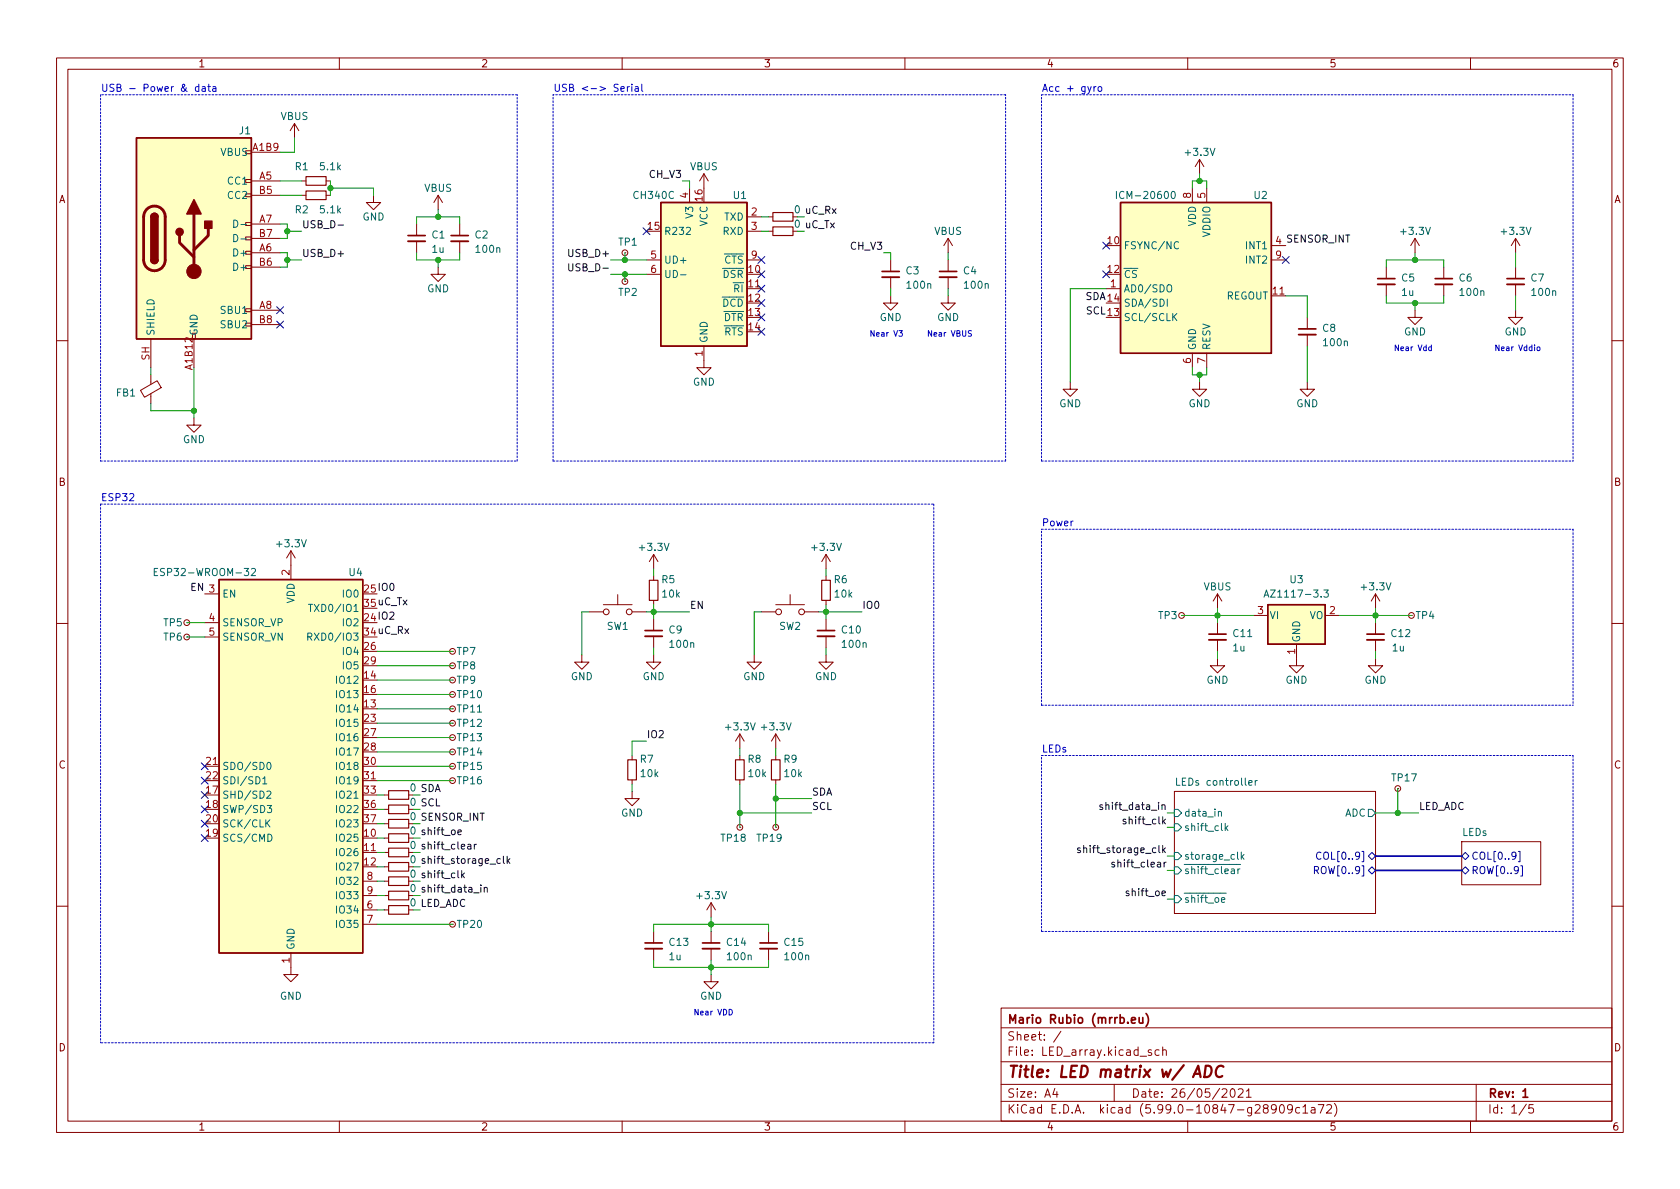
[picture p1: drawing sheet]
<svg xmlns="http://www.w3.org/2000/svg" width="297mm" height="210mm" viewBox="0 0 297 210" stroke-linecap="round" stroke-linejoin="round" font-family="sans-serif">
<g fill="none" stroke="#840000" stroke-width=".18">
<path d="M10 10.2h277v190.1h-277zM12 12.2h273v186.1h-273zM60 10.2v2M110 10.2v2M160 10.2v2M210 10.2v2M260 10.2v2M43.4 31.7h1v.6h-1zM43.4 26.7h1v.5h-1zM44.4 26.9h5.1M44.4 32h5.1M44.4 39.6h5.1"/>
<path d="M44.4 34.5h5.1M52.1 21.8l-.8 1.3M52.1 21.8v2.6M52.1 21.8l.7 1.3M53.3 32h.8M53.3 34.5h.8M57.7 32h.7M57.7 34.5h.7M66 34.5v1.3h1.3l-1.3 1.3-1.2-1.3h1.2M73.7 39.6v2.1M77.5 34.5l-.8 1.3M77.5 34.5v2.6"/>
<path d="M77.5 34.5l.7 1.3M81.3 39.6v2.1M121.9 33.3v2.5M124.5 30.7l-.8 1.3M124.5 30.7v2.6M124.5 30.7l.7 1.3M132.1 38.3h2.5M135.9 38.3h.8M210.8 33.3v2.5M212.1 28.2l-.8 1.3M212.1 28.2v2.5M212.1 28.2l.8 1.3"/>
<path d="M213.4 33.3v2.5M26.7 59.9v5.1M34.3 59.9v5.1M43.4 57.1h1v.6h-1zM43.4 54.6h1v.5h-1zM44.4 44.7h5.1M44.4 54.9h5.1M44.4 47.2h5.1M44.4 42.2h5.1M44.4 57.4h5.1M73.7 42.7v2M77.5 47.2v1.3h1.2l-1.2 1.3-1.3-1.3h1.3"/>
<path d="M81.3 42.7v2M110.5 44.7h.1M110.5 49.8h.1M114.3 46h2.5M114.3 48.5h2.5M132.1 51h2.5M132.1 46h2.5M132.1 40.9h2.5M135.9 40.9h.8M157.5 52.3v1.3h1.2l-1.2 1.3-1.3-1.3h1.3M157.5 46v2M157.5 49v2"/>
<path d="M167.6 52.3v1.3h1.3l-1.3 1.3-1.2-1.3h1.2M167.6 42.2v2.5M167.6 46v2M167.6 49v2M167.6 42.2l-.7 1.2M167.6 42.2l.8 1.2M195.6 51h2.5M224.8 52.3h2.5M224.8 43.4h2.5M224.8 46h2.5M231.1 56.1v2.1M231.1 59.2v2"/>
<path d="M245.1 47.2v2.1M245.1 50.3v2M250.2 54.9v1.2h1.3l-1.3 1.3-1.3-1.3h1.3M250.2 42.2l-.8 1.2M250.2 42.2v2.5M250.2 42.2l.8 1.2M255.3 47.2v2.1M255.3 50.3v2M268 54.9v1.2h1.2l-1.2 1.3-1.3-1.3h1.3M268 42.2v2.5M268 47.2v2.1M268 50.3v2"/>
<path d="M268 42.2l-.8 1.2M268 42.2l.7 1.2M10 60.2h2M24.8 69l3-1.7 .7 1.2-2.9 1.8zM26.7 66.3v1.6M26.7 69.6v1.8M34.3 73.9v1.3h1.3l-1.3 1.2-1.3-1.2h1.3M124.5 61.2v3.8h1.2l-1.2 1.3-1.3-1.3h1.3M189.2 67.6v1.2h1.3l-1.3 1.3-1.2-1.3h1.2M210.8 62.5v2.5M212.1 67.6v1.2h1.3l-1.3 1.3-1.3-1.3h1.3M213.4 62.5v2.5"/>
<path d="M231.1 67.6v1.2h1.3l-1.3 1.3-1.2-1.3h1.2M285 60.2h2M51.4 97.4v5.1M51.4 97.4l-.7 1.3M51.4 97.4l.8 1.3M115.6 98v2.6M115.6 98l-.8 1.3M115.6 98l.7 1.3M146 98v2.6M146 98l-.7 1.3M146 98l.8 1.3M10 110.2h2"/>
<path d="M33 110.1h.1M33 112.6h.1M36.2 105h2.5M36.2 110.1h2.5M36.2 112.6h2.5M80 115.2h.1M80 117.7h.1M102.9 115.8v1.3h1.2l-1.2 1.3-1.3-1.3h1.3M104.1 108.2h2.6M106.7 106.9h5.1M109.2 105.2v1.7M111.8 108.2h2.5"/>
<path d="M115.6 115.8v1.3h1.2l-1.2 1.3-1.3-1.3h1.3M115.6 101.8v.8M115.6 106.2v.7M115.6 109.5v2M115.6 112.5v2M133.3 115.8v1.3h1.3l-1.3 1.3-1.2-1.3h1.2M134.6 108.2h2.6M137.2 106.9h5M139.7 105.2v1.7M142.2 108.2h2.6M146 115.8v1.3h1.3l-1.3 1.3-1.2-1.3h1.2M146 101.8v.8"/>
<path d="M146 106.2v.7M146 109.5v2M146 112.5v2M208.9 108.8h.1M215.3 116.5v1.2h1.2l-1.2 1.3-1.3-1.3h1.3M215.3 105v2.6M215.3 110.1v2M215.3 113.2v2M215.3 105l-.8 1.3M215.3 105l.7 1.3M221.6 108.8h2.6M229.2 113.9v3.8h1.3l-1.3 1.3-1.2-1.3h1.2"/>
<path d="M234.3 108.8h2.6M243.2 116.5v1.2h1.3l-1.3 1.3-1.3-1.3h1.3M243.2 105v2.6M243.2 110.1v2M243.2 113.2v2M243.2 105l-.8 1.3M243.2 105l.8 1.3M249.6 108.8h.1M285 110.2h2M36.2 135.5h2.5M64.1 138h2.6M80 133h.1"/>
<path d="M80 120.3h.1M80 125.3h.1M80 122.8h.1M80 138h.1M80 127.9h.1M80 130.4h.1M80 135.5h.1M111.8 139.9v1.3h1.2l-1.2 1.3-1.3-1.3h1.3M111.8 133.6v.8M111.8 137.9v.8M130.8 129.8v2.5M130.8 133.6v.8"/>
<path d="M130.8 137.9v.8M130.8 129.8l-.8 1.3M130.8 129.8l.8 1.3M137.2 129.8l-.8 1.3M137.2 129.8v2.5M137.2 133.6v.8M137.2 137.9v.8M137.2 129.8l.7 1.3M207.6 139.9h35.6v21.6h-35.6zM247.1 139.4h.1M64.1 150.7h2.6M64.1 155.8h2.6"/>
<path d="M64.1 158.4h2.6M67.9 150.7h.8M67.9 155.8h.8M67.9 158.4h.8M67.9 153.3h.8M67.9 140.6h.8M67.9 148.2h.8M67.9 145.7h.8M67.9 143.1h.8M125.7 159.6v2.6M125.7 159.6l-.7 1.3M125.7 159.6l.8 1.3"/>
<path d="M130.8 146.3h.1M137.2 146.3h.1M258.4 148.8h14v7.7h-14zM10 160.2h2M51.4 168.5v3.8h1.3l-1.3 1.3-1.2-1.3h1.2M64.1 160.9h2.6M64.1 163.4h2.6M67.9 160.9h.8M80 163.4h.1M115.6 164.7v2M115.6 167.8v2M125.7 172.3v1.3h1.3l-1.3 1.3-1.2-1.3h1.2"/>
<path d="M125.7 164.7v2M125.7 167.8v2M135.9 164.7v2M135.9 167.8v2M177 178.3h108v20h-108zM285 160.2h2M60 198.3v2M110 198.3v2M160 198.3v2M177 194.8h108M177 191.8h108M177 187.8h108"/>
<path d="M177 181.8h108M186.5 192.5l-.4 1h1M186.9 193v1M187.6 182.4l-1.3 1.9M197 191.8v3M203.6 185.7l-.4-.1-.2 .2 .1 .3 .5 .1v.4h-.6M204.9 185.7l-.4-.1-.3 .3v.4l.2 .3h.5M205.6 185.8l.2-.2 .3 .1 .1 .9M205.6 185.1v1.5M210 198.3v2M216.1 192.7l.5-.2 .3 .2v.3l-.9 1h.9M217.7 192.6l.2-.1a.81 .81 0 0 1 .5 .7 .81 .81 0 0 1-.3 .8h-.1a.81 .81 0 0 1-.6-.6 .81 .81 0 0 1 .3-.8z"/>
<path d="M218.9 192.7l.6-.2 .2 .2 .1 .3-.9 1h.9M220.4 193l.4-.5v1.5M220.4 194h.8M225.6 196l-.2 .3h-.3l-.3-.3 .1-.6 .5-.1 .2 .2a.99 .99 0 0 1-.4 1.3h-.3M226.4 195.4l.2-.1a.81 .81 0 0 1 .6 .7 .81 .81 0 0 1-.3 .8h-.2a.81 .81 0 0 1-.6-.6 .81 .81 0 0 1 .3-.8zM228.5 196l-.3 .3-.4-.1-.2-.2 .2-.6 .4-.1 .2 .2a.99 .99 0 0 1-.3 1.3h-.3M229.8 195.9l-.4-.1-.3 .3v.4l.1 .3h.6M230.4 195.8l.4-.5v1.5M230.4 196.8h.8M231.9 195.9h.5l.1 .9M232.5 196.2l-.5 .1a.29 .29 0 0 0-.2 .2 .29 .29 0 0 0 .2 .3h.5M233.1 195.3h1l-.7 1.5"/>
<path d="M234.6 195.5l.5-.2 .3 .2v.3l-.9 1h.9M235.9 195.1a1.72 1.72 0 0 1 0 2.3M260 198.3v2M261 191.8v6.5M269.9 195.3l-1.3 1.9M271.1 195.3h-.7l-.1 .7 .2-.1 .5 .1 .2 .2-.1 .5-.2 .1-.6-.1"/>
<circle cx="110.5" cy="44.7" r=".51"/>
<circle cx="110.5" cy="49.8" r=".51"/>
<circle cx="33" cy="110.1" r=".51"/>
<circle cx="33" cy="112.6" r=".51"/>
<circle cx="80" cy="115.2" r=".51"/>
<circle cx="80" cy="117.7" r=".51"/>
<circle cx="107.2" cy="108.2" r=".51"/>
<circle cx="111.3" cy="108.2" r=".51"/>
<circle cx="137.7" cy="108.2" r=".51"/>
<circle cx="141.7" cy="108.2" r=".51"/>
<circle cx="208.9" cy="108.8" r=".51"/>
<circle cx="249.6" cy="108.8" r=".51"/>
<circle cx="80" cy="125.3" r=".51"/>
<circle cx="80" cy="120.3" r=".51"/>
<circle cx="80" cy="122.8" r=".51"/>
<circle cx="80" cy="130.4" r=".51"/>
<circle cx="80" cy="135.5" r=".51"/>
<circle cx="80" cy="138" r=".51"/>
<circle cx="80" cy="133" r=".51"/>
<circle cx="80" cy="127.9" r=".51"/>
<circle cx="247.1" cy="139.4" r=".51"/>
<circle cx="130.8" cy="146.3" r=".51"/>
<circle cx="137.2" cy="146.3" r=".51"/>
<circle cx="80" cy="163.4" r=".51"/>
</g>
<g fill="none" stroke="#840000" stroke-width=".3">
<path d="M72.1 41.7h3.1M79.8 41.7h3M156 48h3M166.1 48h3.1M229.6 58.2h3.1M243.6 49.3h3M253.7 49.3h3.1M266.4 49.3h3.1M114 111.5h3.1M144.5 111.5h3.1M213.7 112.1h3.1M241.7 112.1h3"/>
<path d="M114 166.7h3.1M124.2 166.7h3.1M134.4 166.7h3M201.4 179.9l.1 1h.3l.3-.1M202.1 179.9v1M202.6 179.2a1.72 1.72 0 0 1 0 2.3M200.1 180.4l.7-.1-.1-.3-.4-.1-.2 .2v.8h.6M269.3 193l.4-.5v1.5M269.3 194h.8"/>
</g>
<path d="M210.9 190.5l1-2 .4 2M211.2 189.9h1M213.2 188.5h.5a1.08 1.08 0 0 1 .5 1 1.08 1.08 0 0 1-.8 1h-.5zM216.3 188.7a.88 .88 0 0 0-1-.1 .88 .88 0 0 0-.3 1 .69 .69 0 0 0 .3 .8 .69 .69 0 0 0 .8-.1" fill="none" stroke="#840000" stroke-width=".4"/>
<g fill="#fff" stroke="#fff" stroke-width=".18">
<path d="M207.6 139.9h35.6v21.6h-35.6z"/>
<path d="M258.4 148.8h14v7.7h-14z"/>
</g>
<g fill="none" stroke="#006464" stroke-width=".18">
<path d="M41.3 38.9a.64 .64 0 0 1 .8 .7 .64 .64 0 0 1-.8 .6zM197.4 33.8v1.3M207.2 34l.2-.2a.68 .68 0 0 1 .4 .7 .68 .68 0 0 1-.4 .6l-.2-.1-.1-.4zM41.3 41.5a.64 .64 0 0 1 .8 .6 .64 .64 0 0 1-.8 .6zM120.3 48.6h1M206.4 50.5l.2-.1a.43 .43 0 0 1 .6 .4v.4a.42 .42 0 0 1-.5 .4 .42 .42 0 0 1-.4-.4zM206.4 52.9v1.3M207.5 56l.6 .7M208.1 55.4l-.7 .8M208.4 42.9a.6 .6 0 0 0-.9 .4 .6 .6 0 0 0 .6 .7l.3-.1M27.3 101.1h.4M27.9 100.5h-.6v1.3h.6"/>
<path d="M44.4 100.6l.5-.1 .3 .4-.8 .9h.8M54.4 112.6h.6l.1-.2v-.3l-.7-.2v1.3M54.5 106.9h.8M54.7 112.6l.4 .6M54.9 106.9v1.2M223.5 105.6l.4-1.3 .4 1.3M223.6 105.2h.6M234.1 104.3h.8l-.5 .5 .4 .1v.6l-.2 .1-.5-.1M46.5 137.7l.3-.4v1.3M46.5 138.6h.7M47.3 134.9l.2-.1a.68 .68 0 0 1 .4 .6 .68 .68 0 0 1-.4 .7l-.2-.1-.1-.4zM220.8 138.4l.6-.1-.1-.2-.3-.1-.2 .2v.6h.5"/>
<path d="M221.9 138v.9M222.3 138l-.4 .3M47.2 140l.5-.1 .2 .4-.8 .9h.8M47.2 145.5l.5 .7M47.2 142.4h.8l-.4 .5 .4 .1v.6l-.2 .1-.6-.1M47.4 147.5a.64 .64 0 0 1 .7 .6 .64 .64 0 0 1-.7 .7zM47.7 145l-.7 .7M207.6 143.1h.7l.6 .7-.6 .6h-.7zM207.6 158.4h.7l.6 .6-.6 .6h-.7zM207.6 145.7h.7l.6 .6-.6 .6h-.7zM207.6 150.7h.7l.6 .7-.6 .6h-.7zM207.6 153.3h.7l.6 .6-.6 .7h-.7z"/>
<path d="M215.4 143.6l.2-.1h.3l.1 .8M216.6 145.6v1.3M216.8 146.4l.3 .5M217.1 146l-.5 .5M218.6 152.9h.8M218.8 150.7v1.1l.2 .2M219.2 153.6l-.3 .3M219.5 150.7v1.3M219.6 151.5l.4 .5M220 151.1l-.5 .5M241.9 143.1h.7l.6 .7-.6 .6h-.7z"/>
</g>
<g fill="none" stroke="#000084" stroke-width=".18">
<path d="M48.9 54.2l1.2 1.3M48.9 56.8l1.2 1.2M50.1 54.2l-1.2 1.3M50.1 56.8l-1.2 1.2M113.7 40.3l1.2 1.2M114.9 40.3l-1.2 1.2M134 55.5l1.2 1.2M134 45.4l1.2 1.2M134 47.9l1.2 1.2M134 50.4l1.2 1.3M134 53l1.2 1.2M134 58.1l1.2 1.2"/>
<path d="M135.2 55.5l-1.2 1.2M135.2 45.4l-1.2 1.2M135.2 47.9l-1.2 1.2M135.2 50.4l-1.2 1.3M135.2 53l-1.2 1.2M135.2 58.1l-1.2 1.2M195 42.8l1.2 1.2M195 47.9l1.2 1.2M196.2 42.8l-1.2 1.2M196.2 47.9l-1.2 1.2M226.7 45.4l1.2 1.2M227.9 45.4l-1.2 1.2"/>
<path d="M35.6 137.4l1.2 1.3M35.6 140l1.2 1.2M35.6 134.9l1.2 1.2M36.8 137.4l-1.2 1.3M36.8 140l-1.2 1.2M36.8 134.9l-1.2 1.2M35.6 142.5l1.2 1.2M35.6 145.1l1.2 1.2M35.6 147.6l1.2 1.2M36.8 142.5l-1.2 1.2M36.8 145.1l-1.2 1.2M36.8 147.6l-1.2 1.2"/>
<path d="M232.4 153.9l.6-.1 .1-.2v-.3l-.7-.1v1.3M233.6 150.8a.6 .6 0 0 0-.9 .4 .6 .6 0 0 0 .6 .8l.3-.2M241.9 153.9l.7-.6 .6 .6-.6 .7zM241.9 151.4l.7-.7 .6 .7-.6 .6zM258.4 151.4l.7-.7 .6 .7-.6 .6zM259.1 153.3l.6 .6-.6 .7-.7-.7zM268.5 150.6h.3v1.8h-.3M268.9 153.1h.3v1.8h-.3"/>
</g>
<g fill="none" stroke="#840000" stroke-width=".33">
<path d="M72.1 42.7h3.1M79.8 42.7h3M156 49h3M166.1 49h3.1M229.6 59.2h3.1M243.6 50.3h3M253.7 50.3h3.1M266.4 50.3h3.1M114 112.5h3.1M144.5 112.5h3.1M213.7 113.2h3.1M241.7 113.2h3"/>
<path d="M114 167.8h3.1M124.2 167.8h3.1M134.4 167.8h3"/>
</g>
<g fill="#ffffc2" stroke="#ffffc2" stroke-width=".18">
<path d="M24.1 24.4h20.3v35.5h-20.3z"/>
<path d="M198.1 35.8h26.7v26.7h-26.7z"/>
<path d="M224.2 106.9h10.1v7h-10.1z"/>
<path d="M38.7 102.5h25.4v66h-25.4z"/>
<path d="M116.8 35.8h15.3v25.4h-15.3z"/>
</g>
<path d="M24.1 24.4h20.3v35.5h-20.3zM26.7 38.3a.64 .64 0 0 1 .6-.6 .64 .64 0 0 1 .6 .6M116.8 35.8h15.3v25.4h-15.3zM198.1 35.8h26.7v26.7h-26.7zM26.7 46a.64 .64 0 0 0 .6 .6 .64 .64 0 0 0 .6-.6M38.7 102.5h25.4v66h-25.4zM224.2 106.9h10.1v7h-10.1z" fill="none" stroke="#840000" stroke-width=".25"/>
<path d="M25.4 38.3v7.7a1.91 1.91 0 0 0 1.9 1.9 1.91 1.91 0 0 0 1.9-1.9v-7.7M25.4 38.3a1.91 1.91 0 0 1 1.9-1.9 1.91 1.91 0 0 1 1.9 1.9M34.3 37.8v10.2M31.7 41.7v1.2l2.6 2.6M36.8 40.4v1.3l-2.5 2.5" fill="none" stroke="#840000" stroke-width=".51"/>
<g fill="#840000" stroke="#840000" stroke-width=".25">
<path d="M26.7 46h1.2a.64 .64 0 0 1-.6 .6 .64 .64 0 0 1-.6-.6z"/>
<path d="M26.9 37.9a.64 .64 0 0 1 .6-.1 .64 .64 0 0 1 .4 .5h-1.2z"/>
<path d="M26.7 38.3h1.2v7.7h-1.2z"/>
<path d="M36.2 39.1h1.3v1.3h-1.3z"/>
<path d="M34.3 35.3l1.3 2.5h-2.6z"/>
<circle cx="31.7" cy="41" r=".63"/>
</g>
<circle cx="34.3" cy="48" r="1.27" fill="#840000" stroke="#840000" stroke-width=".18"/>
<g fill="none" stroke="#840000" stroke-width=".2">
<path d="M54.1 33.8h3.6v1.5h-3.6zM54.1 31.2h3.6v1.6h-3.6zM136.7 37.6h3.5v1.5h-3.5zM136.7 40.1h3.5v1.6h-3.5zM114.8 102.6h1.5v3.6h-1.5zM145.3 102.6h1.5v3.6h-1.5zM68.7 139.8h3.6v1.5h-3.6zM111 134.4h1.5v3.5h-1.5zM130 134.4h1.6v3.5h-1.6zM136.4 134.4h1.5v3.5h-1.5zM68.7 152.5h3.6v1.5h-3.6zM68.7 147.4h3.6v1.6h-3.6z"/>
<path d="M68.7 144.9h3.6v1.5h-3.6zM68.7 142.4h3.6v1.5h-3.6zM68.7 150h3.6v1.5h-3.6zM68.7 155.1h3.6v1.5h-3.6zM68.7 157.6h3.6v1.5h-3.6zM68.7 160.1h3.6v1.6h-3.6z"/>
</g>
<g fill="none" stroke="#0f0f0f" stroke-width=".18">
<path d="M59.8 39.8h.9M100.6 46.6v1.1l.2 .2h.2l.3-.2v-1.1M81 147.2l.6-.1-.1-.3h-.4l-.1 .1v.6h.5M81.6 154v1.2M81.7 154.7l.4 .5M82.1 154.4l-.5 .5M82.7 149.4h.5l.1 .7M83.3 149.6l-.5 .1-.1 .1 .1 .3h.5M83.9 149.3v.8M84.2 149.3l-.3 .2M85 156.5v.1M85 156.9v.9"/>
<path d="M85.6 157l.2-.1 .3 .1 .1 .8M85.6 156.9v.9M88.5 151.9l-.4-.1-.2 .3 .1 .5h.5M89 151.4v1.1l.2 .2M89.7 151.4v1.3M89.8 152.2l.4 .5M90.2 151.8l-.5 .5M191 150l-.3-.1-.2 .2 .1 .2 .4 .1v.3h-.5M194.9 142.4l-.3-.1-.2 .2 .1 .2 .4 .1v.3h-.5M197 152.5h-.3l-.1 .2v.1l.4 .2v.3h-.4M199 144.9h-.3l-.1 .1v.2l.4 .1v.3h-.4M205.7 150.3l.4 .5"/>
<path d="M206.1 149.9l-.5 .5"/>
</g>
<g fill="none" stroke="#0000c2" stroke-width=".18">
<path d="M35.2 15.4l-.4-.1-.3 .3 .2 .5h.5M35.2 14.9v1.3M35.8 15.4h.4l.1 .8M36.3 15.6l-.4 .1-.2 .2 .2 .3 .4-.1M36.7 15.3h.5M36.9 14.9v1.1l.3 .2M37.6 15.4h.5l.1 .8M38.2 15.6l-.4 .1-.2 .2 .2 .3 .4-.1M98.2 14.9v1l.2 .3h.3l.2-.3v-1M100.2 14.9h-.5l-.2 .1v.4l.5 .2 .2 .3-.3 .3-.5-.1M100.7 15.5l.6-.1 .1-.1-.1-.3-.6-.1v1.3h.5l.2-.2v-.3l-.3-.2M103.9 15.3l-1 .4 1 .3"/>
<path d="M104.5 15.7h1M106.1 15.3l1 .4-1 .3M109.3 14.9h-.5l-.2 .1v.4l.6 .2 .1 .3-.2 .3-.5-.1M109.8 15.7l.6-.1-.1-.2-.3-.1-.2 .2v.6h.5M110.9 15.3v.9M111.3 15.3l-.4 .3M111.7 14.9v.1M111.7 15.3v.9M112.3 15.4h.5l.1 .8M112.9 15.6l-.5 .1-.1 .2 .1 .3 .5-.1M113.5 14.9v1.1l.2 .2M193.4 15.3v.9"/>
<path d="M193.8 15.3l-.4 .3M194.2 15.4l.2-.1 .3 .1 .1 .5-.1 .2-.3 .1-.2-.2zM158.9 58.5h.7l-.4 .3 .3 .1v.5l-.1 .1-.5-.1M171.8 58.5l-.6 .1v.2l.5 .2 .1 .3-.2 .2-.4-.1M253.1 61.4l-.3-.1-.2 .2 .1 .5h.4M253.1 61v1M271.8 61.4l.2-.1 .2 .1v.6l-.4-.1zM128.9 178.5a.51 .51 0 0 1 .6 .5 .51 .51 0 0 1-.6 .5z"/>
</g>
<g fill="none" stroke="#0000c2" stroke-width=".18" stroke-dasharray=".3 .3">
<path d="M17.8 16.8v64.7M91.4 16.8h-73.6M177.8 16.8h-80M184.1 16.8h94M278.1 16.8v64.7M17.8 89.1v95.3M17.8 89.1h147.3M17.8 81.5h73.6M91.4 81.5v-64.7M97.8 81.5v-64.7M97.8 81.5h80M165.1 89.1v95.3"/>
<path d="M177.8 81.5v-64.7M184.1 93.6h94M184.1 81.5h94M184.1 81.5v-64.7M278.1 93.6v31.1M184.1 124.7v-31.1M184.1 133.6h94M184.1 124.7h94M278.1 133.6v31.1M184.1 164.7v-31.1M184.1 164.7h94M165.1 184.4h-147.3"/>
</g>
<path d="M243.2 153.9h15.2M243.2 151.4h15.2" fill="none" stroke="#000084" stroke-width=".3"/>
<g fill="none" stroke="#009600" stroke-width=".18">
<path d="M49.5 32h3.8M49.5 39.6h1.3v2.6h-1.3M49.5 34.5h3.8M52.1 24.4v2.5h-2.6M58.4 32v2.5M58.4 33.3h7.6v1.2M73.7 39.6v-1.3h7.6v1.3M77.5 37.1v1.2M120.6 32h1.3v1.3M134.6 38.3h1.3M210.8 33.3v-1.3h2.6v1.3M212.1 30.7v1.3"/>
<path d="M49.5 44.7h1.3v2.5h-1.3M50.8 46h2.5M50.8 40.9h2.5M73.7 44.7v1.3h7.6v-1.3M77.5 46v1.2M107.9 48.5h6.4M107.9 46h6.4M110.5 44.7v1.3M110.5 48.5v1.3M134.6 40.9h1.3M156.2 44.7h1.3v1.3M157.5 51v1.3"/>
<path d="M167.6 44.7v1.3M167.6 51v1.3M195.6 51h-6.4v16.6M227.3 52.3h3.8v3.8M245.1 47.2v-1.2h10.2v1.2M245.1 52.3v1.3h10.2v-1.3M250.2 44.7v1.3M250.2 53.6v1.3M268 44.7v2.5M268 52.3v2.6M26.7 65v1.3M26.7 71.4v1.2h7.6"/>
<path d="M34.3 65v8.9M210.8 65v1.3h2.6v-1.3M212.1 66.3v1.3M231.1 61.2v6.4M33 110.1h3.2M33 112.6h3.2M66.7 117.7h13.3M66.7 115.2h13.3M104.1 108.2h-1.2v7.6M114.3 108.2h7.6M115.6 100.6v1.2M115.6 106.9v2.6"/>
<path d="M115.6 114.5v1.3M134.6 108.2h-1.3v7.6M144.8 108.2h7.6M146 100.6v1.2M146 106.9v2.6M146 114.5v1.3M208.9 108.8h12.7M215.3 107.6v2.5M215.3 115.2v1.3M236.9 108.8h12.7M243.2 107.6v2.5M243.2 115.2v1.3"/>
<path d="M66.7 120.3h13.3M66.7 122.8h13.3M66.7 125.3h13.3M66.7 138h13.3M66.7 127.9h13.3M66.7 130.4h13.3M66.7 133h13.3M66.7 135.5h13.3M111.8 138.7v1.2M114.3 131.1h-2.5v2.5M130.8 132.3v1.3M130.8 138.7v7.6"/>
<path d="M137.2 132.3v1.3M137.2 138.7v7.6M247.1 139.4v4.4M66.7 140.6h1.2M66.7 143.1h1.2M66.7 145.7h1.2M66.7 148.2h1.2M66.7 150.7h1.2M66.7 153.3h1.2M66.7 155.8h1.2M66.7 158.4h1.2M130.8 143.8h12.7"/>
<path d="M137.2 141.2h6.3M206.4 143.8h1.2M206.4 146.3h1.2M206.4 151.4h1.2M206.4 153.9h1.2M206.4 159h1.2M243.2 143.8h7.6M66.7 163.4h13.3M66.7 160.9h1.2M115.6 164.7v-1.3h20.3v1.3M115.6 169.8v1.3h20.3v-1.3M125.7 162.2v2.5"/>
<path d="M125.7 169.8v2.5"/>
</g>
<g fill="#009600" stroke="#009600" stroke-width=".18">
<circle cx="137.2" cy="141.2" r=".46"/>
<circle cx="146" cy="108.2" r=".46"/>
<circle cx="115.6" cy="108.2" r=".46"/>
<circle cx="130.8" cy="143.8" r=".46"/>
<circle cx="125.7" cy="163.4" r=".46"/>
<circle cx="250.2" cy="53.6" r=".46"/>
<circle cx="250.2" cy="46" r=".46"/>
<circle cx="243.2" cy="108.8" r=".46"/>
<circle cx="215.3" cy="108.8" r=".46"/>
<circle cx="247.1" cy="143.8" r=".46"/>
<circle cx="212.1" cy="32" r=".46"/>
<circle cx="212.1" cy="66.3" r=".46"/>
<circle cx="50.8" cy="46" r=".46"/>
<circle cx="50.8" cy="40.9" r=".46"/>
<circle cx="58.4" cy="33.3" r=".46"/>
<circle cx="77.5" cy="46" r=".46"/>
<circle cx="110.5" cy="46" r=".46"/>
<circle cx="110.5" cy="48.5" r=".46"/>
<circle cx="34.3" cy="72.6" r=".46"/>
<circle cx="77.5" cy="38.3" r=".46"/>
<circle cx="125.7" cy="171.1" r=".46"/>
</g>
<text font-size="2.8" fill="#840000" x="178" y="190.6">Title: LED matrix w/ ADC</text>
<g font-size="2.1" fill="#840000">
<text x="178" y="184">Sheet: /</text>
<text x="178" y="181">Mario Rubio (mrrb.eu)</text>
<text x="178" y="186.7">File: LED_array.kicad_sch</text>
<text x="178" y="196.9">KiCad E.D.A. kicad (5.99.0-10847-g28909c1a72)</text>
<text x="178" y="194.1">Size: A4</text>
<text x="200" y="194.1">Date: 26/05/2021</text>
<text x="263" y="194.1">Rev: 1</text>
<text x="263" y="196.9">Id: 1/5</text>
</g>
<g font-size="1.8" fill="#840000">
<text x="35" y="11.9">1</text>
<text x="85" y="11.9">2</text>
<text x="135" y="11.9">3</text>
<text x="185" y="11.9">4</text>
<text x="235" y="11.9">5</text>
<text x="285" y="11.9">6</text>
<text x="10.3" y="35.9">A</text>
<text x="285.3" y="35.9">A</text>
<text x="10.3" y="85.9">B</text>
<text x="285.3" y="85.9">B</text>
<text x="10.3" y="135.9">C</text>
<text x="285.3" y="135.9">C</text>
<text x="10.3" y="185.9">D</text>
<text x="285.3" y="185.9">D</text>
<text x="35" y="199.9">1</text>
<text x="85" y="199.9">2</text>
<text x="135" y="199.9">3</text>
<text x="185" y="199.9">4</text>
<text x="235" y="199.9">5</text>
<text x="285" y="199.9">6</text>
</g>
<g font-size="1.8" fill="#0000c2">
<text x="17.8" y="16.2">USB - Power &amp; data</text>
<text x="184.1" y="16.2">Acc + gyro</text>
<text x="17.8" y="88.6">ESP32</text>
<text x="184.1" y="93.1">Power</text>
<text x="184.1" y="133.1">LEDs</text>
</g>
<g font-size="1.8" fill="#006464">
<text x="42.3" y="23.7">J1</text>
<text x="49.6" y="21.2">VBUS</text>
<text x="39" y="27.6">VBUS</text>
<text x="209.8" y="27.6">+3.3V</text>
<text x="40.4" y="32.6">CC1</text>
<text x="40.4" y="35.2">CC2</text>
<text x="52.2" y="30.1">R1</text>
<text x="56.7" y="30.1">5.1k</text>
<text x="75" y="33.9">VBUS</text>
<text x="112.2" y="35.2">CH340C</text>
<text x="122" y="30.1">VBUS</text>
<text x="129.7" y="35.2">U1</text>
<text x="198.2" y="35.2">ICM-20600</text>
<text x="221.8" y="35.2">U2</text>
<text x="42.1" y="40.3">D-</text>
<text x="52.2" y="37.7">R2</text>
<text x="56.7" y="37.7">5.1k</text>
<text x="64.1" y="39">GND</text>
<text x="117.3" y="41.5">R232</text>
<text x="122.6" y="38.5" transform="rotate(-90 122.6 38.5)">V3</text>
<text x="125.1" y="40.1" transform="rotate(-90 125.1 40.1)">VCC</text>
<text x="127.8" y="41.5">RXD</text>
<text x="128" y="39">TXD</text>
<text x="165.2" y="41.5">VBUS</text>
<text x="211.5" y="40.1" transform="rotate(-90 211.5 40.1)">VDD</text>
<text x="214" y="41.9" transform="rotate(-90 214 41.9)">VDDIO</text>
<text x="247.9" y="41.5">+3.3V</text>
<text x="265.6" y="41.5">+3.3V</text>
<text x="41.6" y="45.3">D+</text>
<text x="41.6" y="47.9">D+</text>
<text x="42.1" y="42.8">D-</text>
<text x="76.4" y="42.2">C1</text>
<text x="76.4" y="44.7">1u</text>
<text x="84" y="42.2">C2</text>
<text x="84.3" y="44.7">100n</text>
<text x="109.4" y="43.4">TP1</text>
<text x="117.3" y="46.6">UD+</text>
<text x="128" y="46.6">~CTS</text>
<text x="198.6" y="44.1">FSYNC/NC</text>
<text x="220.4" y="44.1">INT1</text>
<text x="220.4" y="46.6">INT2</text>
<text x="75.5" y="51.7">GND</text>
<text x="109.4" y="52.3">TP2</text>
<text x="117.3" y="49.1">UD-</text>
<text x="127.8" y="49.1">~DSR</text>
<text x="129.8" y="51.7">~RI</text>
<text x="160.2" y="48.5">C3</text>
<text x="160.5" y="51">100n</text>
<text x="170.4" y="48.5">C4</text>
<text x="170.6" y="51">100n</text>
<text x="198.6" y="51.7">AD0/SDO</text>
<text x="198.6" y="49.1">~CS</text>
<text x="216.7" y="53">REGOUT</text>
<text x="247.8" y="49.8">C5</text>
<text x="247.9" y="52.3">1u</text>
<text x="258" y="49.8">C6</text>
<text x="258.3" y="52.3">100n</text>
<text x="270.7" y="49.8">C7</text>
<text x="271" y="52.3">100n</text>
<text x="27.3" y="59.4" transform="rotate(-90 27.3 59.4)">SHIELD</text>
<text x="34.9" y="59.4" transform="rotate(-90 34.9 59.4)">GND</text>
<text x="39.2" y="55.5">SBU1</text>
<text x="39.2" y="58">SBU2</text>
<text x="127.7" y="54.2">~DCD</text>
<text x="127.9" y="56.8">~DTR</text>
<text x="128" y="59.3">~RTS</text>
<text x="155.5" y="56.8">GND</text>
<text x="165.7" y="56.8">GND</text>
<text x="198.6" y="56.8">SCL/SCLK</text>
<text x="198.6" y="54.2">SDA/SDI</text>
<text x="233.9" y="58.7">C8</text>
<text x="248.2" y="59.3">GND</text>
<text x="266" y="59.3">GND</text>
<text x="125.1" y="60.7" transform="rotate(-90 125.1 60.7)">GND</text>
<text x="211.5" y="62" transform="rotate(-90 211.5 62)">GND</text>
<text x="214" y="62" transform="rotate(-90 214 62)">RESV</text>
<text x="234.1" y="61.2">100n</text>
<text x="20.6" y="70.1">FB1</text>
<text x="122.5" y="68.2">GND</text>
<text x="187.3" y="72">GND</text>
<text x="210.1" y="72">GND</text>
<text x="229.2" y="72">GND</text>
<text x="32.3" y="78.4">GND</text>
<text x="28.3" y="101.8">ESP32-WROOM-32</text>
<text x="49.1" y="96.8">+3.3V</text>
<text x="61.7" y="101.8">U4</text>
<text x="113.2" y="97.4">+3.3V</text>
<text x="143.7" y="97.4">+3.3V</text>
<text x="39.2" y="105.7">EN</text>
<text x="52.1" y="106.7" transform="rotate(-90 52.1 106.7)">VDD</text>
<text x="60.8" y="105.7">IO0</text>
<text x="117" y="103.1">R5</text>
<text x="117.2" y="105.7">10k</text>
<text x="147.5" y="103.1">R6</text>
<text x="147.6" y="105.7">10k</text>
<text x="212.8" y="104.4">VBUS</text>
<text x="224.6" y="105.7">AZ1117-3.3</text>
<text x="228.1" y="103.1">U3</text>
<text x="240.9" y="104.4">+3.3V</text>
<text x="29" y="110.7">TP5</text>
<text x="29" y="113.3">TP6</text>
<text x="39.2" y="110.7">SENSOR_VP</text>
<text x="39.2" y="113.3">SENSOR_VN</text>
<text x="55.6" y="113.3">RXD0/IO3</text>
<text x="55.8" y="108.2">TXD0/IO1</text>
<text x="60.8" y="110.7">IO2</text>
<text x="107.3" y="111.4">SW1</text>
<text x="118.3" y="112">C9</text>
<text x="137.8" y="111.4">SW2</text>
<text x="148.9" y="112">C10</text>
<text x="204.9" y="109.5">TP3</text>
<text x="218.1" y="112.6">C11</text>
<text x="224.4" y="109.5">VI</text>
<text x="229.9" y="113.7" transform="rotate(-90 229.9 113.7)">GND</text>
<text x="231.5" y="109.5">VO</text>
<text x="246" y="112.6">C12</text>
<text x="250.4" y="109.5">TP4</text>
<text x="60.8" y="115.8">IO4</text>
<text x="60.8" y="118.4">IO5</text>
<text x="80.8" y="115.8">TP7</text>
<text x="80.8" y="118.4">TP8</text>
<text x="118.6" y="114.5">100n</text>
<text x="149" y="114.5">100n</text>
<text x="218" y="115.2">1u</text>
<text x="246.2" y="115.2">1u</text>
<text x="59.8" y="126">IO14</text>
<text x="59.8" y="120.9">IO12</text>
<text x="59.8" y="123.4">IO13</text>
<text x="80.8" y="120.9">TP9</text>
<text x="80.9" y="126">TP11</text>
<text x="80.9" y="123.4">TP10</text>
<text x="100.9" y="120.3">GND</text>
<text x="113.6" y="120.3">GND</text>
<text x="131.4" y="120.3">GND</text>
<text x="144.1" y="120.3">GND</text>
<text x="213.3" y="120.9">GND</text>
<text x="227.3" y="120.9">GND</text>
<text x="241.2" y="120.9">GND</text>
<text x="59.8" y="128.5">IO15</text>
<text x="59.8" y="131.1">IO16</text>
<text x="80.9" y="128.5">TP12</text>
<text x="80.9" y="131.1">TP13</text>
<text x="128.5" y="129.2">+3.3V</text>
<text x="134.8" y="129.2">+3.3V</text>
<text x="39.2" y="136.1">SDO/SD0</text>
<text x="59.8" y="133.6">IO17</text>
<text x="59.8" y="136.1">IO18</text>
<text x="80.9" y="133.6">TP14</text>
<text x="80.9" y="136.1">TP15</text>
<text x="113.2" y="134.9">R7</text>
<text x="113.4" y="137.4">10k</text>
<text x="132.3" y="134.9">R8</text>
<text x="132.4" y="137.4">10k</text>
<text x="138.6" y="134.9">R9</text>
<text x="138.8" y="137.4">10k</text>
<text x="39.2" y="141.2">SHD/SD2</text>
<text x="39.2" y="143.8">SWP/SD3</text>
<text x="39.2" y="138.7">SDI/SD1</text>
<text x="59.8" y="138.7">IO19</text>
<text x="59.8" y="141.2">IO21</text>
<text x="59.8" y="143.8">IO22</text>
<text x="80.9" y="138.7">TP16</text>
<text x="208.5" y="138.9">LEDs controller</text>
<text x="246.2" y="138.2">TP17</text>
<text x="39.2" y="148.8">SCS/CMD</text>
<text x="39.2" y="146.3">SCK/CLK</text>
<text x="59.8" y="148.8">IO25</text>
<text x="59.8" y="146.3">IO23</text>
<text x="109.8" y="144.4">GND</text>
<text x="127.6" y="148.8">TP18</text>
<text x="133.9" y="148.8">TP19</text>
<text x="209.3" y="144.4">data_in</text>
<text x="209.3" y="146.9">shift_clk</text>
<text x="237.7" y="144.4">ADC</text>
<text x="258.5" y="147.8">LEDs</text>
<text x="59.8" y="151.4">IO26</text>
<text x="59.8" y="153.9">IO27</text>
<text x="209.3" y="152">storage_clk</text>
<text x="209.3" y="154.6">~shift_clear</text>
<text x="59.8" y="161.5">IO34</text>
<text x="59.8" y="156.5">IO32</text>
<text x="59.8" y="159">IO33</text>
<text x="123.4" y="159">+3.3V</text>
<text x="209.3" y="159.6">~shift_oe</text>
<text x="59.8" y="164.1">IO35</text>
<text x="80.9" y="164.1">TP20</text>
<text x="118.4" y="167.3">C13</text>
<text x="128.6" y="167.3">C14</text>
<text x="138.7" y="167.3">C15</text>
<text x="52.1" y="168" transform="rotate(-90 52.1 168)">GND</text>
<text x="118.3" y="169.8">1u</text>
<text x="128.7" y="169.8">100n</text>
<text x="138.9" y="169.8">100n</text>
<text x="49.5" y="176.8">GND</text>
<text x="123.8" y="176.8">GND</text>
</g>
<g font-size="1.8" fill="#a90000">
<text x="44.7" y="26.7">A1B9</text>
<text x="45.9" y="31.7">A5</text>
<text x="45.9" y="34.3">B5</text>
<text x="121.7" y="35" transform="rotate(-90 121.7 35)">4</text>
<text x="124.2" y="35.5" transform="rotate(-90 124.2 35.5)">16</text>
<text x="210.6" y="35" transform="rotate(-90 210.6 35)">8</text>
<text x="213.1" y="35" transform="rotate(-90 213.1 35)">5</text>
<text x="45.9" y="39.4">A7</text>
<text x="45.9" y="41.9">B7</text>
<text x="114.6" y="40.6">15</text>
<text x="132.9" y="38.1">2</text>
<text x="132.9" y="40.6">3</text>
<text x="45.9" y="44.4">A6</text>
<text x="45.9" y="47">B6</text>
<text x="115.1" y="45.7">5</text>
<text x="132.9" y="45.7">9</text>
<text x="195.9" y="43.2">10</text>
<text x="225.6" y="45.7">9</text>
<text x="115.1" y="48.3">6</text>
<text x="132.4" y="48.3">10</text>
<text x="132.4" y="50.8">11</text>
<text x="132.4" y="53.3">12</text>
<text x="195.9" y="48.3">12</text>
<text x="196.4" y="50.8">1</text>
<text x="225.1" y="52.1">11</text>
<text x="45.9" y="54.6">A8</text>
<text x="45.9" y="57.1">B8</text>
<text x="132.4" y="55.9">13</text>
<text x="132.4" y="58.4">14</text>
<text x="26.4" y="63.7" transform="rotate(-90 26.4 63.7)">SH</text>
<text x="34" y="65.2" transform="rotate(-90 34 65.2)">A1B12</text>
<text x="124.2" y="63" transform="rotate(-90 124.2 63)">1</text>
<text x="210.6" y="64.2" transform="rotate(-90 210.6 64.2)">6</text>
<text x="213.1" y="64.2" transform="rotate(-90 213.1 64.2)">7</text>
<text x="51.2" y="101.7" transform="rotate(-90 51.2 101.7)">2</text>
<text x="37" y="109.8">4</text>
<text x="37" y="112.4">5</text>
<text x="222.4" y="108.6">3</text>
<text x="235.1" y="108.6">2</text>
<text x="64.4" y="114.9">26</text>
<text x="64.4" y="117.5">29</text>
<text x="229" y="115.7" transform="rotate(-90 229 115.7)">1</text>
<text x="64.4" y="125.1">13</text>
<text x="64.4" y="120">14</text>
<text x="64.4" y="122.5">16</text>
<text x="64.4" y="127.6">23</text>
<text x="64.4" y="130.2">27</text>
<text x="36.5" y="135.2">21</text>
<text x="36.5" y="137.8">22</text>
<text x="64.4" y="132.7">28</text>
<text x="64.4" y="135.2">30</text>
<text x="64.4" y="137.8">31</text>
<text x="36.5" y="140.3">17</text>
<text x="36.5" y="142.9">18</text>
<text x="64.4" y="140.3">33</text>
<text x="64.4" y="142.9">36</text>
<text x="36.5" y="147.9">19</text>
<text x="36.5" y="145.4">20</text>
<text x="64.4" y="147.9">10</text>
<text x="64.4" y="145.4">37</text>
<text x="64.4" y="150.5">11</text>
<text x="64.4" y="153">12</text>
<text x="64.9" y="155.6">8</text>
<text x="64.9" y="160.6">6</text>
<text x="64.9" y="158.1">9</text>
<text x="64.9" y="163.2">7</text>
<text x="51.2" y="170.3" transform="rotate(-90 51.2 170.3)">1</text>
</g>
<g font-size="1.8" fill="#0f0f0f">
<text x="114.9" y="31.5">CH_V3</text>
<text x="53.3" y="40.3">USB_D-</text>
<text x="53.3" y="45.4">USB_D+</text>
<text x="100.9" y="45.4">USB_D+</text>
<text x="101.4" y="48">USB_D-</text>
<text x="150.5" y="44.2">CH_V3</text>
<text x="225.6" y="43.2">4 SENSOR_INT</text>
<text x="191.8" y="53">SDA 14</text>
<text x="192" y="55.6">SCL 13</text>
<text x="33.7" y="104.5">EN 3</text>
<text x="64.4" y="104.8">25IO0</text>
<text x="64.4" y="107.3">35uC_Tx</text>
<text x="121.9" y="107.7">EN</text>
<text x="152.4" y="107.7">IO0</text>
<text x="64.4" y="109.8">24IO2</text>
<text x="64.4" y="112.4">34uC_Rx</text>
<text x="114.3" y="130.5">IO2</text>
<text x="143.5" y="140.7">SDA</text>
<text x="143.5" y="143.2">SCL</text>
<text x="195.5" y="143.2">shift_data_in</text>
<text x="250.8" y="143.2">LED_ADC</text>
<text x="199.2" y="145.8">shift_clk</text>
<text x="191.8" y="150.8">shift_storage_clk</text>
<text x="197.5" y="153.4">shift_clear</text>
<text x="199.6" y="158.5">shift_oe</text>
</g>
<g font-size="1.8" fill="#009600">
<text x="140.5" y="40.3">0 uC_Tx</text>
<text x="140.5" y="37.7">0 uC_Rx</text>
<text x="72.5" y="139.9">0 SDA</text>
<text x="72.5" y="142.5">0 SCL</text>
<text x="72.5" y="147.6">0 shift_oe</text>
<text x="72.5" y="145">0 SENSOR_INT</text>
<text x="72.5" y="152.6">0 shift_storage_clk</text>
<text x="72.5" y="150.1">0 shift_clear</text>
<text x="72.5" y="155.2">0 shift_clk</text>
<text x="72.5" y="157.7">0 shift_data_in</text>
<text x="72.5" y="160.3">0 LED_ADC</text>
</g>
<g font-size="1.8" fill="#000084">
<text x="233.1" y="154.6">ROW[0..9]</text>
<text x="233.7" y="152">COL[0..9]</text>
<text x="260.1" y="152">COL[0..9]</text>
<text x="260.1" y="154.6">ROW[0..9]</text>
</g>
<g font-size="1.4" fill="#0000c2">
<text x="153.7" y="59.5">Near V3</text>
<text x="163.8" y="59.5">Near VBUS</text>
<text x="246.4" y="62.1">Near Vdd</text>
<text x="264.2" y="62.1">Near Vddio</text>
<text x="122.6" y="179.5">Near VDD</text>
</g>
</svg>
